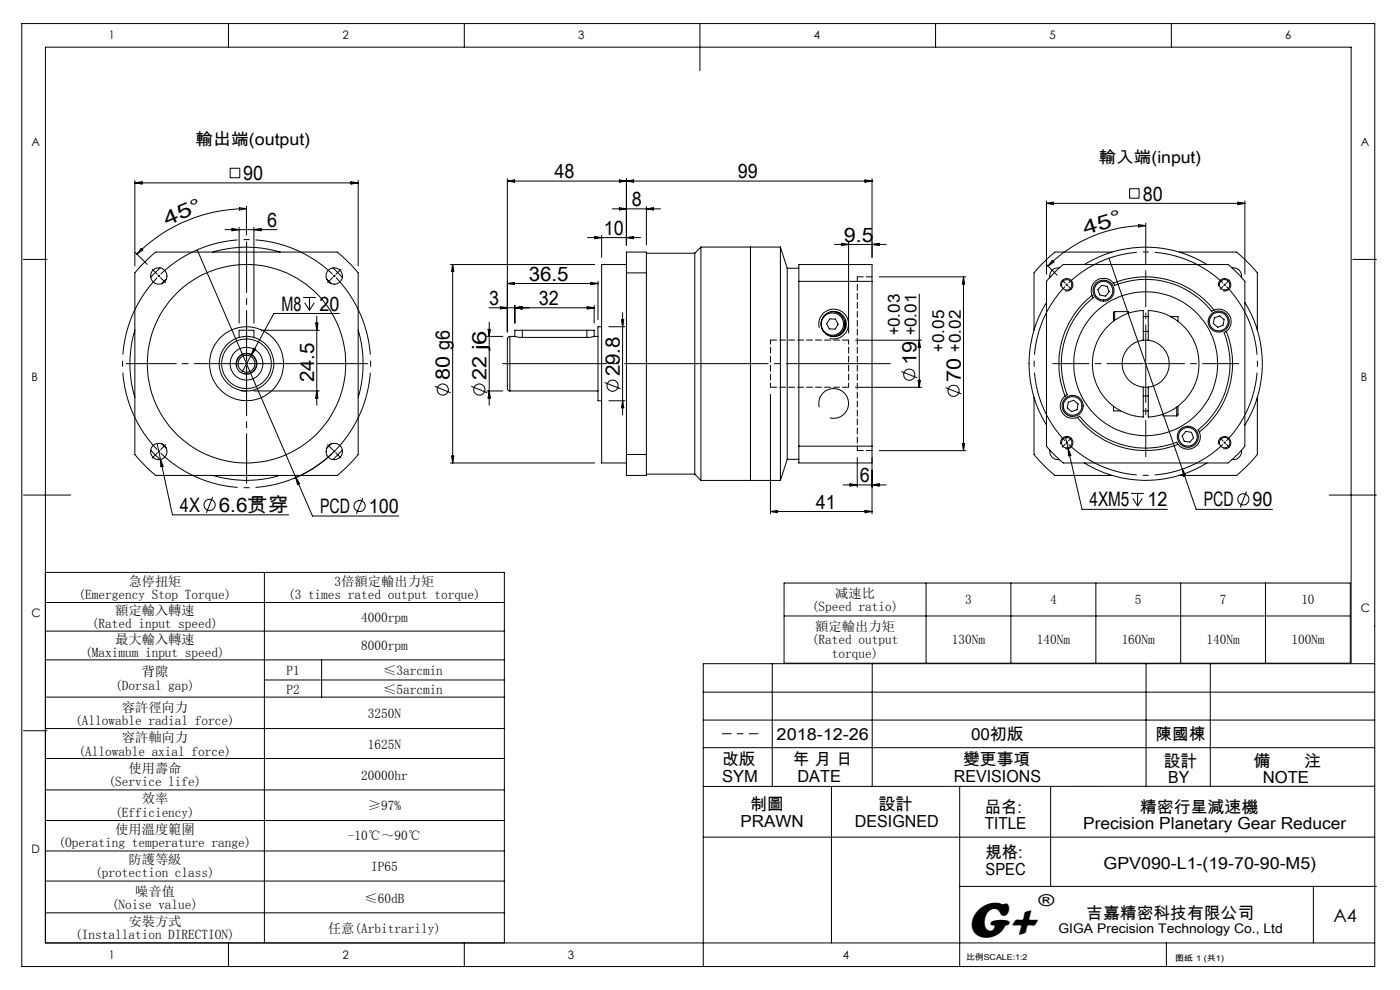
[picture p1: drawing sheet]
<svg xmlns="http://www.w3.org/2000/svg" width="297mm" height="210mm" viewBox="0 0 297 210" stroke-linecap="round" stroke-linejoin="round" font-family="sans-serif">
<g fill="none" stroke="#000" stroke-width=".21">
<path d="M4.6 5h287v200h-287zM48.5 5v5M98.5 5v5M148.5 5v10M198.5 5v5M248.5 5v5M28.6 38.3v18.1M28.6 38.8h47.4M28.6 38.8l1.5-.2v.4zM48.8 35.7h2.1v2h-2.1zM74.5 38.6l1.5 .2-1.5 .2zM76 38.3v18.1"/>
<path d="M107.6 37.9v32.5M107.6 38.4h77.4M107.6 38.4l1.5-.2v.5zM131.4 38.2l1.5 .2-1.5 .3zM132.9 37.9v14.1M132.9 38.4l1.5-.2v.5zM183.5 38.2l1.5 .2-1.5 .3zM185 37.9v16.7M5 55h5M28.7 53.5l2.5 2.6M30 52.7l.3 .3-1.3 .9zM31.3 55l1.7-1.5h38.5l2.9 2.6 1.6 1.8v38.5l-2.7 2.9-1.8 1.6h-38.5l-2.8-2.7-1.6-1.8v-38.5z"/>
<path d="M34 56.8l-2 2M35.3 59.2l-1 1M41.8 53l21 48.3M45.2 53.5a24.6 24.6 0 0 1 14.2 0M47.7 48.7h11.1M49.2 48.5l1.5 .2-1.5 .3zM50.7 48.2v20.3M50.8 44.1l1.5 .2-1.5 .2zM52.3 44.3a33.2 33.2 0 0 0-23.3 9.6M52.3 43.8v6M53.9 48.2v20.3M53.9 48.7l1.5-.2v.5z"/>
<path d="M69.3 59.2l1 1M70.6 56.8l2 2M95.5 56.1h30.7M96 56.1v42.1M96 56.1l.3 1.5h-.5zM124.6 50.4h11.3M125.3 59.9l1.6 .2-1.6 .3zM126.2 50.2l1.4 .2-1.4 .3zM126.9 59.6v8.2M127.6 49.9v4.7M129.9 44.3h10.2M131.4 44.1l1.5 .2-1.5 .2z"/>
<path d="M132.9 57.9v-4.4h4.2v4.4M132.9 56.1h-5.3v42.1h5.3M132.9 57.9v38.5M132.9 57.9h4.2M132.9 50.4l1.5-.2v.5zM137.1 57.9v38.5M137.1 53.7h10.3M137.1 43.8v8.2M137.1 44.3l1.5-.2v.4zM147.4 53.7v46.9M148.7 52.4v49.5M148.7 52.4h16.9"/>
<path d="M148.7 52.4l-1.3 1.3M159.2 52.4v49.5M165.6 52.4v49.5M165.6 52.4l1.4 4.5M167 56.9v40.5M167 56.9h2.5M169.5 59.7v-3.6h15.5v3.6M169.5 59.7h15.5M169.5 59.7v34.9M177 51.8h11M178.5 51.6l1.5 .2-1.5 .3zM180 51.4v19.3"/>
<path d="M185 59.7v34.9M185 51.8l1.5-.2v.5zM186.5 58.7h18.4M204.4 58.7v36.9M204.4 58.7l.2 1.5h-.4zM222 56.1l2.3 2.3M222 42.6v15.6M222 43.1h42.1M222 43.1l1.5-.2v.5zM223.2 55.2l.4 .4-1.3 .8zM223.7 57.8l1.9-1.7h34.9l1.4 1.3 2.2 2.3v34.9l-1.2 1.5-2.4 2.1h-34.9l-1.9-1.7-1.7-1.9v-34.9zM224.7 56.8a1.72 1.72 0 0 0-2 2"/>
<path d="M230 56.1a24.7 24.7 0 0 1 26 0M235.3 54.8l15.5 44.7M235.9 53.5h-12.1l-2.9 2.6-1.5 1.8v12.1M239.6 40h2.1v2h-2.1zM241.5 47.7l1.6 .2-1.6 .2zM243.1 47.9a29.3 29.3 0 0 0-20.8 8.5M243.1 47.3v8.6M250.2 53.5h12.1l2.9 2.6 1.5 1.8v12.1M261.4 56.8a1.76 1.76 0 0 1 2 2M262.6 42.9l1.5 .2-1.5 .3zM264.1 42.6v15.6M287 55h5"/>
<path d="M28.6 70a24.6 24.6 0 0 0 0 14.3M50.3 77.7a2.1 2.1 0 0 1 1.8-2.6 2.1 2.1 0 0 1 2.3 2.2 2.1 2.1 0 0 1-2.6 1.9M50.7 71.6v-1.5h3.2v1.5M53.8 73.9l.5 .2-1 1.2zM55.4 70.1h12.3M64.3 63.1h2.7M64.6 64.2l1.1 1.6M65.7 63.1v2.7M66.7 64.2l-1 1.6M67 68.5h.5l-.3 1.6zM67.2 67.1v18.9M72 66.5h-13.9l-6.8 12.5"/>
<path d="M76 70a25.3 25.3 0 0 1 0 14.3M103.3 71.4h3.4M103.5 69.9h.5l-.2 1.5zM103.8 65.3h22.2M103.8 68.4v17.6M106.2 65l1.4 .3-1.4 .2zM107.6 60.1l1.5-.2v.5zM107.6 60.1h19.3M108.2 71.4l-.5 .3-.1 .2v10.5l.3 .5h.3M108.2 71.4v11.5M108.2 71.4h1M109.2 71.4l1.6 .2"/>
<path d="M109.2 64.8v3.7M109.2 65.3l1.5-.3v.5zM110.8 70.1h-1.6v1.3M110.8 70.1h13.7M110.8 71.6h13.7M110.8 70.1v1.5M124.5 70.1h1.5v1.3M124.5 70.1v1.5M124.6 65l1.4 .3-1.4 .2zM126 71.4l-1.5 .2M126 71.4h.9M126 64.8v3.7"/>
<path d="M127.6 69.3h-.7v15.7h.7M129.2 69.3h3.4M131.8 67.8h.5l-.2 1.5zM132.1 66.3v21.7M173.8 69.6a3.2 3.2 0 0 1 2.8-4 3.2 3.2 0 0 1 3.4 3.4 3.2 3.2 0 0 1-4 2.8M176 67.7h1.2l.6 1.1-.6 1h-1.3l-.5-1.1zM176.2 66.1a2.62 2.62 0 0 1 3 2.6 2.62 2.62 0 0 1-3 2.6M177.9 66.5h.4M179.4 67.8a3 3 0 0 1-1.6 3.4M181.5 72.2h14M191.2 78.8l3.4 1.3M195 62.4v19.8"/>
<path d="M195 72.2l.3 1.5h-.5zM222 64.2a24.7 24.7 0 0 0 0 26M225 60.7a1.32 1.32 0 0 1 1.2-1.6 1.32 1.32 0 0 1 1.4 1.5 1.32 1.32 0 0 1-1.6 1.1M231.7 62.7a18.4 18.4 0 0 0-5.7 21.3M231.7 62.7l.2 .4a18.3 18.3 0 0 0-5.6 20.7l-.3 .2M233.7 60.5l1.2 .2 .4 1.2-.8 .9-1.2-.2-.4-1.2zM236.2 60.1a18.4 18.4 0 0 1 21.3 5.7M236.2 60.1a2.63 2.63 0 0 0-3.4-.7 2.63 2.63 0 0 0-1.1 3.3M236.2 60.1l.2 .4a18.3 18.3 0 0 1 20.7 5.5l.4-.2M236.5 66.1l-.3 .2v1.8M236.5 66.1h2.9v.4M236.5 66.1v1.8"/>
<path d="M242.5 72.2v-6.3a11.3 11.3 0 0 0-10.8 11.3 11.3 11.3 0 0 0 10.8 11.3v-6.4M242.5 72.2a5 5 0 0 0-4.4 4.9 5 5 0 0 0 4.4 5M242.5 72.2h1.1M242.5 70.3h1.1M242.5 67.2h1.1M243.6 72.2a5 5 0 0 1 4.4 4.9 5 5 0 0 1-4.4 5M243.6 72.2v-6.3a11.3 11.3 0 0 1 10.8 11.3 11.3 11.3 0 0 1-10.8 11.3v-6.4M248.4 67.2h1.5v.9M257.5 65.8a2.63 2.63 0 0 1 3.3 1.1 2.63 2.63 0 0 1-.7 3.4M257.6 67.4l1.2-.4 .9 .8-.2 1.2-1.2 .4-.9-.8zM258.5 60.7a1.33 1.33 0 0 1 1.2-1.6 1.33 1.33 0 0 1 1.4 1.4 1.33 1.33 0 0 1-1.6 1.2M260.1 70.3a18.4 18.4 0 0 1-5.7 21.3"/>
<path d="M260.1 70.3l-.3 .2a18.1 18.1 0 0 1-5.6 20.7l.2 .4M264.1 64.2a24.6 24.6 0 0 1 0 26M32 95.5l2 2M33.3 94.1l.7 3.4M33.5 95.6l.4 .3M33.9 95.6l-.4 .3M34 97.5l2.6 11.7h24.6M34 97.5l.6 1.4-.5 .1zM34.3 94.1l1 1M51.2 82.9h1.1M53.8 82.9h13.9M67.2 82.9l.3 1.5h-.5z"/>
<path d="M70.3 94.1l-1 1M71.3 95.4l-.6 .5a25.8 25.8 0 0 1-8.4 5.6M72.6 95.5l-2 2M92.2 81.9l3.4 1.4M95.5 98.2h30.7M95.8 96.7h.5l-.3 1.5zM100 81.9l3.4 1.4M103.3 82.9h3.4M103.8 82.9l.2 1.5h-.5zM108.2 82.9h18.7M128.3 81.1l3.4 1.4M129.2 85h3.4"/>
<path d="M132.1 85l.2 1.5h-.5zM132.9 96.4v4.5h4.2v-4.5M132.9 96.4h4.2M163.4 83.7v25.3M167 97.4l-1.4 4.5M167 97.4h2.5M169.5 94.6v3.6h15.5v-3.6M169.5 94.6h15.5M173.8 86.4a3.2 3.2 0 0 1 2.8-4 3.2 3.2 0 0 1 3.4 3.5 3.2 3.2 0 0 1-4 2.7M181.5 82.2h14M181.9 97.1v6.3M185 97.1v11.9"/>
<path d="M186.5 95.6h18.4M194.8 80.7h.5l-.3 1.5zM200.6 82.2l3.4 1.4M204.2 94.1h.4l-.2 1.5zM219.4 84.3v12.1l2.1 2.3 2.3 2.2h12.1M222.7 95.5a1.68 1.68 0 0 0 2 2M225 94.3a1.31 1.31 0 0 1 1.2-1.7 1.31 1.31 0 0 1 1.4 1.4 1.31 1.31 0 0 1-1.6 1.2M226 84a2.63 2.63 0 0 0-.7 3.4 2.63 2.63 0 0 0 3.3 1.1M226 92.6l.6 2.6M226.1 93.7l.4 .4M226.5 93.7l-.4 .4M226.6 95.2l3 12.8h18"/>
<path d="M226.6 95.2l.6 1.4-.5 .1zM226.6 85.3l1.2-.4 .9 .8-.2 1.2-1.2 .4-.9-.8zM228.6 88.5a18.4 18.4 0 0 0 21.3 5.8M228.6 88.5l.4-.2a18.1 18.1 0 0 0 20.7 5.6l.2 .4M230 98.2a24.7 24.7 0 0 0 26 0M236.2 86.2v1h1.5M242.5 82.1h1.1M242.5 84h1.1M242.5 87.2h1.1M246.7 87.9v.3h2.9M249.6 86.4v1.8M249.9 86.2v1.7l-.3 .3"/>
<path d="M250.8 99.5l3 8.5h16.1M250.8 99.5l.7 1.4-.4 .1zM251.6 91.5l1.2 .2 .4 1.2-.8 .9-1.2-.2-.4-1.1zM254.4 91.6a2.63 2.63 0 0 1-1.1 3.3 2.63 2.63 0 0 1-3.4-.6M258.5 94.3a1.32 1.32 0 0 1 1.1-1.7 1.32 1.32 0 0 1 1.5 1.4 1.32 1.32 0 0 1-1.6 1.2M263.4 95.5a1.76 1.76 0 0 1-2 2M266.7 84.3v12.1l-2.6 2.9-1.8 1.6h-12.1M5 105h10M45.1 105.4l-1.3 3.4M45.2 100.9a24.6 24.6 0 0 0 14.2 0M62.8 101.3l3.5 8.2h18.3M62.8 101.3l.8 1.3-.5 .2z"/>
<path d="M77 105.6l-1.4 3.4M137.1 100.6h10.3M147.4 100.6l1.3 1.3M148.7 101.9h16.9M163.4 108.5h21.6M163.4 108.5l1.5-.2v.5zM178.9 102.9h9.1M180.3 102.6l1.6 .3-1.6 .2zM183.5 108.3l1.5 .2-1.5 .3zM185 102.9l1.5-.3v.5zM240 104.7h2.7M240.3 105.7l1 1.6"/>
<path d="M241.3 104.7v2.6M242.3 105.7l-1 1.6M264.4 104.2l-1.3 3.4M282 105h10M9.6 127.8h97.4M9.6 133.9h97.4M9.6 140h97.4M9.6 121.4h97.4v78.6M56.1 121.4v78.6M68.2 140v7.9M166.3 123.7h120.2v17h-120.2zM166.3 130.7h120.2"/>
<path d="M196.5 123.7v17M214.5 123.7v17M232.5 123.7v17M250.5 123.7v17M268.5 123.7v17M5 155h5M9.6 147.9h97.4M9.6 154.5h97.4M56.1 144.2h50.9M149.2 152.7h142.4M149.2 146.8h142.4M149.2 158.6h142.4"/>
<path d="M163.8 140.8v26M185 140.8v26M243.1 140.8v26M256.8 140.8v26M286.6 140.8v-130.8h-277v190h282M291.6 140.8h-142.4v64.2M9.6 160.9h97.4M9.6 167.6h97.4M9.6 174.1h97.4M149.2 177.6h142.4M176.4 166.8v33.2M203.6 166.8v38.2"/>
<path d="M222.9 166.8v21.2M291.6 166.8h-142.4M9.6 180.5h97.4M9.6 186.9h97.4M9.6 193.6h97.4M203.6 188h88.4M278.6 188v12M48.5 200v5M98.5 200v5M247.4 200v5"/>
<circle cx="33.7" cy="58.6" r="1.75"/>
<circle cx="70.9" cy="58.5" r="1.75"/>
<circle cx="52.3" cy="77.2" r="21.1"/>
<circle cx="52.3" cy="77.2" r="2.22"/>
<circle cx="52.3" cy="77.1" r="1.79"/>
<circle cx="52.3" cy="77.2" r="5.8"/>
<circle cx="52.3" cy="77.2" r="3.5"/>
<circle cx="52.3" cy="77.2" r="5.3"/>
<circle cx="52.3" cy="77.2" r="7.8"/>
<circle cx="176.6" cy="68.7" r="2.37"/>
<circle cx="176.8" cy="68.7" r="2.69"/>
<circle cx="192.9" cy="79.5" r="1.18"/>
<circle cx="226.3" cy="60.4" r="1.1"/>
<circle cx="234.1" cy="61.7" r="1.97"/>
<circle cx="234.1" cy="61.6" r="2.24"/>
<circle cx="243" cy="77.2" r="15.3"/>
<circle cx="258.5" cy="68.2" r="2.25"/>
<circle cx="258.5" cy="68.2" r="1.97"/>
<circle cx="259.8" cy="60.4" r="1.1"/>
<circle cx="33.7" cy="95.8" r="1.73"/>
<circle cx="70.9" cy="95.8" r="1.72"/>
<circle cx="93.9" cy="82.6" r="1.18"/>
<circle cx="101.7" cy="82.6" r="1.19"/>
<circle cx="130" cy="81.8" r="1.18"/>
<circle cx="202.3" cy="82.9" r="1.18"/>
<circle cx="226.3" cy="93.9" r="1.1"/>
<circle cx="227.5" cy="86.1" r="1.97"/>
<circle cx="227.6" cy="86.1" r="2.24"/>
<circle cx="252" cy="92.7" r="1.97"/>
<circle cx="252" cy="92.6" r="2.24"/>
<circle cx="259.8" cy="93.9" r="1.1"/>
<circle cx="44.5" cy="107.1" r="1.19"/>
<circle cx="76.3" cy="107.3" r="1.18"/>
<circle cx="263.7" cy="105.9" r="1.19"/>
</g>
<path d="M33.7 58.5l-.2 .2M33.7 58.5l.2-.2M70.9 58.5l-.2-.2M70.9 58.5l.2 .2M226.3 60.4l-.2 .2M226.3 60.4l.2-.2M259.8 60.4l-.2-.2M259.8 60.4l.2 .2M70.9 95.7l.2-.1M70.9 95.7l-.2 .2M259.8 93.9l.2-.2M259.8 93.9l-.2 .2" fill="none" stroke="#000" stroke-width=".21" stroke-dasharray="30.5 1.3 1.3 1.3" stroke-linecap="butt"/>
<path d="M226 60.8a23.7 23.7 0 0 0 0 32.7M259.4 60a23.7 23.7 0 0 0-32.7 0M226.7 94.3a23.7 23.7 0 0 0 32.7 0M260.2 93.5a23.7 23.7 0 0 0 0-32.7" fill="none" stroke="#000" stroke-width=".21" stroke-dasharray="30.5 1.3 1.3 1.3" stroke-dashoffset="14.3" stroke-linecap="butt"/>
<path d="M33.3 58.9a26.3 26.3 0 0 0 0 36.5M70.5 58.2a26.3 26.3 0 0 0-36.4 0M34.1 96.1a26.3 26.3 0 0 0 36.4 0M71.3 95.4a26.3 26.3 0 0 0 0-36.5" fill="none" stroke="#000" stroke-width=".21" stroke-dasharray="30.5 1.3 1.3 1.3" stroke-dashoffset="12.2" stroke-linecap="butt"/>
<path d="M106.6 77.1h82.3" fill="none" stroke="#000" stroke-width=".21" stroke-dasharray="30.5 1.3 1.3 1.3" stroke-dashoffset="8.4"/>
<path d="M52.3 69.5v4.2" fill="none" stroke="#000" stroke-width=".21" stroke-dasharray="30.5 1.3 1.3 1.3" stroke-dashoffset="30.3"/>
<path d="M153.3 155.6h7.5" fill="none" stroke="#000" stroke-width=".21" stroke-dasharray="30.5 1.3 1.3 1.3" stroke-dashoffset="28.6"/>
<path d="M185 58.7h-3.1M180 72.1h-16.6M163.4 82.1h16.6M181.9 95.6h3.1" fill="none" stroke="#000" stroke-width=".21" stroke-dasharray="1.3 .6"/>
<path d="M163.4 82.1v-10M180 82.1v-10" fill="none" stroke="#000" stroke-width=".21" stroke-dasharray="1.3 .6" stroke-dashoffset=".4"/>
<path d="M181.9 95.6v-36.9" fill="none" stroke="#000" stroke-width=".21" stroke-dasharray="1.3 .6" stroke-dashoffset=".3"/>
<g fill="none" stroke="#000" stroke-width=".21" stroke-dasharray="30.5 1.3 1.3 1.3">
<path d="M33.3 58.2l-1-1.1M33.7 58.5l-.2-.2M33.7 58.5l.2 .2M34.1 58.9l1 1M70.5 58.9l-1 1M70.9 58.5l.2-.2M70.9 58.5l-.2 .2M71.3 58.2l1-1.1M52.3 77.1v-.2M52.3 77.1h-.2M52.3 77.1v.3M52.3 77.1h.3"/>
<path d="M225.9 60l-.5-.6M226.3 60.4l-.2-.2M226.3 60.4l.2 .2M226.7 60.8l.6 .6M243.1 77.1v-.2M243.1 77.1h-.3M243.1 77.1v.3M243.1 77.1h.2M259.4 60.8l-.6 .6M259.8 60.4l.2-.2M259.8 60.4l-.2 .2M260.2 60l.6-.6"/>
<path d="M33.3 96.1l-1 1.1M34.1 95.4l1-1.1M70.5 95.4l-1-1.1M70.9 95.7l.2 .2M70.9 95.7l-.2-.1M71.3 96.1l1 1.1M225.9 94.3l-.5 .6M226.7 93.5l.6-.6M259.4 93.5l-.6-.6M259.8 93.9l.2 .2M259.8 93.9l-.2-.2M260.2 94.3l.6 .6"/>
</g>
<path d="M242.5 77.1h-19.2M243.1 76.6v-19.2M243.1 77.7v19.2M243.6 77.1h19.2" fill="none" stroke="#000" stroke-width=".21" stroke-dasharray="30.5 1.3 1.3 1.3" stroke-dashoffset="22.8"/>
<path d="M52.3 76.6v-25.3" fill="none" stroke="#000" stroke-width=".21" stroke-dasharray="30.5 1.3 1.3 1.3" stroke-dashoffset="19.7"/>
<path d="M51.8 77.1h-25" fill="none" stroke="#000" stroke-width=".21" stroke-dasharray="30.5 1.3 1.3 1.3" stroke-dashoffset="19.9"/>
<path d="M52.3 77.7v24.8" fill="none" stroke="#000" stroke-width=".21" stroke-dasharray="30.5 1.3 1.3 1.3" stroke-dashoffset="20"/>
<path d="M52.8 77.1h25.2" fill="none" stroke="#000" stroke-width=".21" stroke-dasharray="30.5 1.3 1.3 1.3" stroke-dashoffset="19.8"/>
<text font-size="11" x="205.1" y="198.7">G+</text>
<g font-size="4.2">
<text x="51.6" y="38.2">90</text>
<text x="117.7" y="37.8">48</text>
<text x="156.5" y="37.8">99</text>
<text x="35.4" y="48" transform="rotate(-23 35.4 48)">4 5 °</text>
<text x="134" y="43.7">8</text>
<text x="242.4" y="42.5">80</text>
<text x="56.7" y="48.1">6</text>
<text x="128.1" y="49.8">10</text>
<text x="179" y="51.2">9.5</text>
<text x="230.2" y="49.8" transform="rotate(-17 230.2 49.8)">4 5 °</text>
<text x="112.2" y="59.5">36.5</text>
<text x="59.7" y="65.9">M8</text>
<text x="67.8" y="65.9">20</text>
<text x="103.8" y="64.7">3</text>
<text x="114.3" y="64.7">32</text>
<text x="194.4" y="77.5" transform="rotate(-90 194.4 77.5)">19</text>
<text x="66.6" y="81.1" transform="rotate(-90 66.6 81.1)">24.5</text>
<text x="95.5" y="80.7" transform="rotate(-90 95.5 80.7)">80 g6</text>
<text x="103.2" y="80.7" transform="rotate(-90 103.2 80.7)">22 j6</text>
<text x="131.5" y="79.8" transform="rotate(-90 131.5 79.8)">29.8</text>
<text x="203.8" y="80.9" transform="rotate(-90 203.8 80.9)">70</text>
<text x="173.1" y="107.9">41</text>
<text x="182.4" y="102.3">6</text>
<text x="231.1" y="107.4">4XM5</text>
<text x="243.4" y="107.4">12</text>
<text x="255.4" y="107.4">PCD</text>
<text x="265.7" y="107.4">90</text>
<text x="38.2" y="108.6">4X</text>
<text x="46.4" y="108.6">6.6贯穿</text>
<text x="67.9" y="108.8">PCD</text>
<text x="78.3" y="108.8">100</text>
</g>
<text font-size="3.9" x="282.9" y="195.5">A4</text>
<g font-size="3.5">
<text x="41.4" y="30.7">輸出端(output)</text>
<text x="233.1" y="34.6">輸入端(input)</text>
<text x="190.9" y="71.2" transform="rotate(-90 190.9 71.2)">+0.03</text>
<text x="194.4" y="71.2" transform="rotate(-90 194.4 71.2)">+0.01</text>
<text x="200.3" y="74.6" transform="rotate(-90 200.3 74.6)">+0.05</text>
<text x="203.8" y="74.6" transform="rotate(-90 203.8 74.6)">+0.02</text>
<text x="164.8" y="157">2018-12-26</text>
<text x="206" y="157">00初版</text>
<text x="245.2" y="157">陳國棟</text>
<text x="153.2" y="162.3">改版</text>
<text x="153.2" y="165.8">SYM</text>
<text x="168.2" y="162.3">年 月 日</text>
<text x="169.2" y="165.8">DATE</text>
<text x="202.4" y="165.8">REVISIONS</text>
<text x="204.3" y="162.3">變更事項</text>
<text x="246.9" y="162.6">設計</text>
<text x="247.9" y="166.1">BY</text>
<text x="265.9" y="162.6">備</text>
<text x="267.9" y="166.1">NOTE</text>
<text x="276.6" y="162.6">注</text>
<text x="159.1" y="171.9">制圖</text>
<text x="186.4" y="171.9">設計</text>
<text x="208.9" y="172.4">品名:</text>
<text x="241.8" y="172.4">精密行星減速機</text>
<text x="157.1" y="175.4">PRAWN</text>
<text x="181.3" y="175.4">DESIGNED</text>
<text x="208.9" y="175.9">TITLE</text>
<text x="229.8" y="175.9">Precision Planetary Gear Reducer</text>
<text x="209.1" y="182.1">規格:</text>
<text x="209.1" y="185.6">SPEC</text>
<text x="234.1" y="184.4">GPV090-L1-(19-70-90-M5)</text>
<text x="220.3" y="192.2">®</text>
<text x="230.5" y="194.8">吉嘉精密科技有限公司</text>
</g>
<g font-size="2.8">
<text x="27.2" y="124.2">急停扭矩</text>
<text x="71" y="124.2">3倍額定輸出力矩</text>
<text x="16.7" y="127">(Emergency Stop Torque)</text>
<text x="24.4" y="130.4">額定輸入轉速</text>
<text x="61.1" y="127">(3 times rated output torque)</text>
<text x="76.6" y="131.8">4000rpm</text>
<text x="172.3" y="129.6">(Speed ratio)</text>
<text x="177.2" y="126.8">减速比</text>
<text x="204.8" y="128.2">3</text>
<text x="222.8" y="128.2">4</text>
<text x="240.8" y="128.2">5</text>
<text x="258.8" y="128.2">7</text>
<text x="276.1" y="128.2">10</text>
<text x="19.5" y="133.3">(Rated input speed)</text>
<text x="24.4" y="136.5">最大輸入轉速</text>
<text x="76.6" y="137.9">8000rpm</text>
<text x="172.3" y="136.7">(Rated output</text>
<text x="173" y="133.8">額定輸出力矩</text>
<text x="202" y="136.7">130Nm</text>
<text x="220" y="136.7">140Nm</text>
<text x="238" y="136.7">160Nm</text>
<text x="256" y="136.7">140Nm</text>
<text x="274" y="136.7">100Nm</text>
<text x="18.1" y="139.3">(Maximum input speed)</text>
<text x="30.1" y="143.5">背隙</text>
<text x="60.8" y="143.1">P1</text>
<text x="81.3" y="143.1">≤3arcmin</text>
<text x="176.5" y="139.5">torque)</text>
<text x="24.4" y="146.3">(Dorsal gap)</text>
<text x="60.8" y="147.2">P2</text>
<text x="81.3" y="147.2">≤5arcmin</text>
<text x="16" y="153.8">(Allowable radial force)</text>
<text x="25.8" y="151">容許徑向力</text>
<text x="78" y="152.4">3250N</text>
<text x="16.7" y="160.3">(Allowable axial force)</text>
<text x="25.8" y="157.5">容許軸向力</text>
<text x="78" y="158.9">1625N</text>
<text x="23" y="166.8">(Service life)</text>
<text x="27.2" y="164">使用壽命</text>
<text x="76.6" y="165.4">20000hr</text>
<text x="24.4" y="173.2">(Efficiency)</text>
<text x="30.1" y="170.4">效率</text>
<text x="78" y="171.8">≥97%</text>
<text x="12.4" y="179.7">(Operating temperature range)</text>
<text x="24.4" y="176.9">使用溫度範圍</text>
<text x="73.8" y="178.3">-10℃～90℃</text>
<text x="27.2" y="183.3">防護等級</text>
<text x="78.7" y="184.7">IP65</text>
<text x="20.2" y="186.1">(protection class)</text>
<text x="28.7" y="190">噪音值</text>
<text x="77.3" y="191.4">≤60dB</text>
<text x="23.7" y="192.9">(Noise value)</text>
<text x="27.2" y="196.4">安裝方式</text>
<text x="69.6" y="197.8">任意(Arbitrarily)</text>
<text x="224.5" y="197.8">GIGA Precision Technology Co., Ltd</text>
<text x="16" y="199.2">(Installation DIRECTION)</text>
</g>
<g font-size="2.5">
<text x="23.1" y="8.4">1</text>
<text x="72.7" y="8.4">2</text>
<text x="122.7" y="8.4">3</text>
<text x="172.7" y="8.4">4</text>
<text x="222.7" y="8.4">5</text>
<text x="272.7" y="8.4">6</text>
<text x="6.7" y="30.9">A</text>
<text x="288.7" y="30.9">A</text>
<text x="6.7" y="80.9">B</text>
<text x="288.7" y="80.9">B</text>
<text x="6.7" y="130.9">C</text>
<text x="288.7" y="129.9">C</text>
<text x="6.7" y="180.9">D</text>
<text x="23.1" y="203.4">1</text>
<text x="72.7" y="203.4">2</text>
<text x="120.5" y="203.4">3</text>
<text x="178.8" y="203.4">4</text>
</g>
<g font-size="1.7">
<text x="204.9" y="203.7">比例SCALE:1:2</text>
<text x="249.3" y="203.8">图纸 1 (共1)</text>
</g>
</svg>
